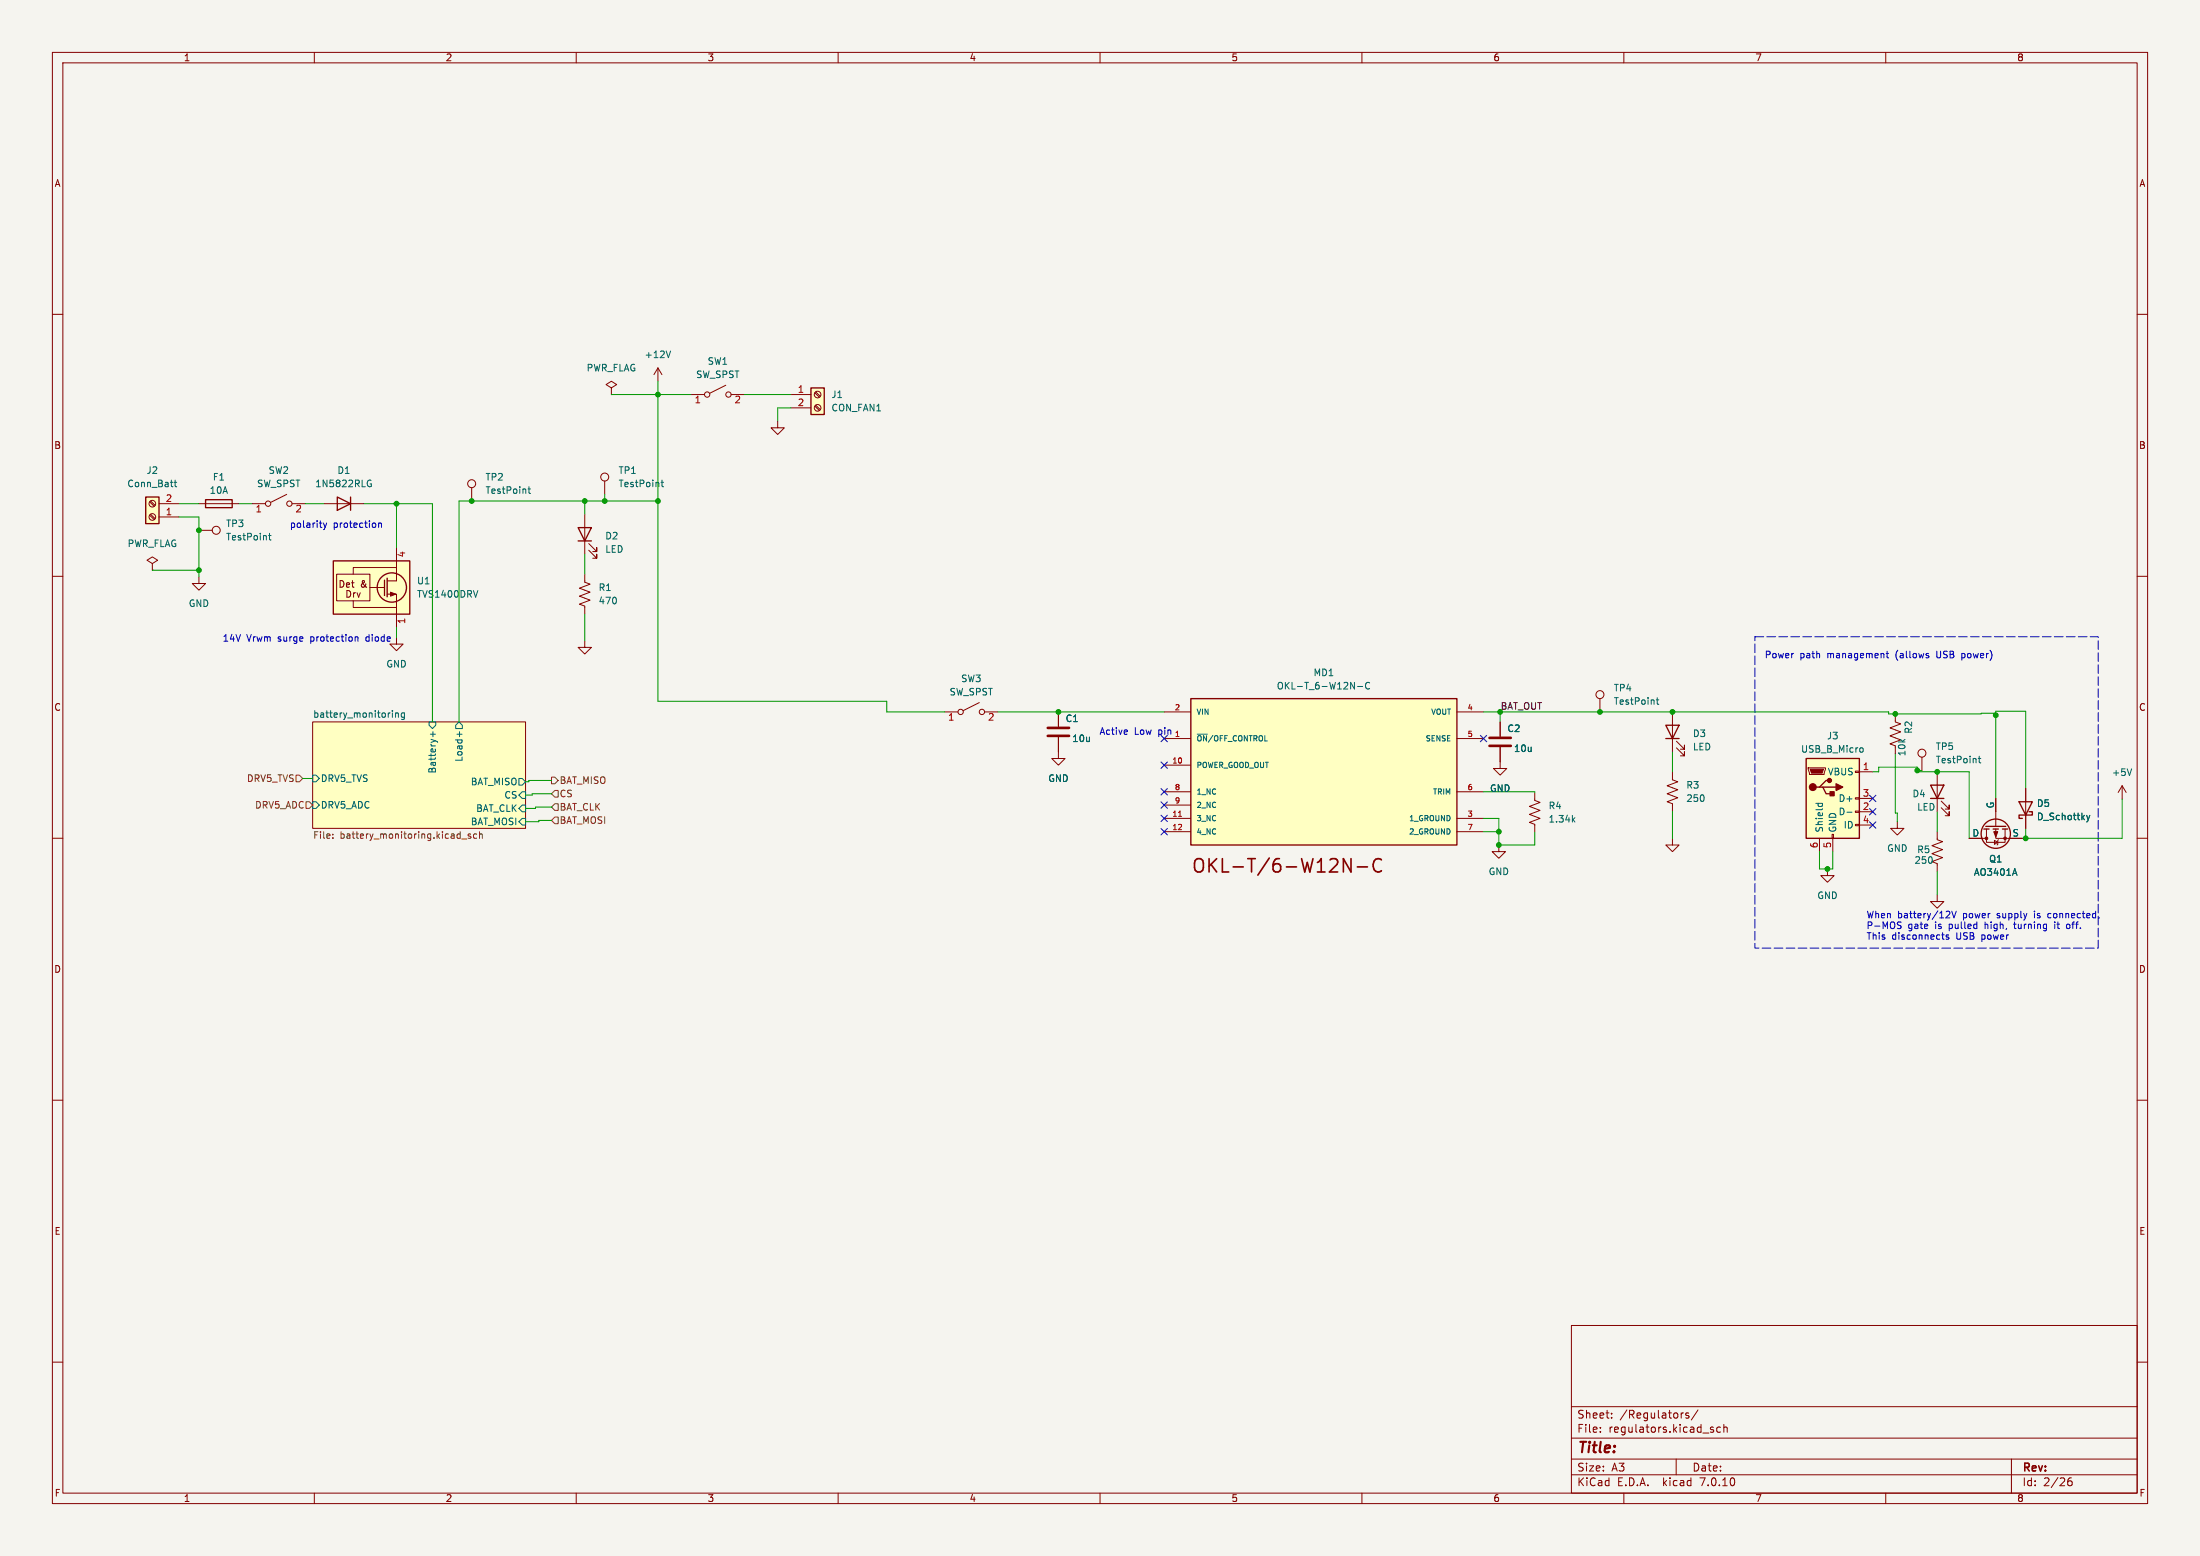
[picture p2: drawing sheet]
<svg xmlns="http://www.w3.org/2000/svg" width="420mm" height="297mm" viewBox="0 0 420 297" stroke-linecap="round" stroke-linejoin="round" font-family="sans-serif">
<path d="M0 0h420v297h-420z" fill="#f5f4ef" stroke="#f5f4ef" stroke-width=".19"/>
<g fill="none" stroke="#840000" stroke-width=".19">
<path d="M10 10h400v277h-400zM12 12h396v273h-396zM60 10v2M110 10v2M160 10v2M210 10v2M260 10v2M310 10v2M360 10v2M10 60h2M408 60h2M116.7 74l1-.6-1-.6-1 .6 1 .6v1.3"/>
<path d="M116.7 75.3h.1M125.6 70.2l-.8 1.3M125.6 70.2v2.6M125.6 70.2l.8 1.3M132 75.3h2.5M138.6 73.5l-3.1 1.6M139.6 75.3h2.5M151 75.3h3.8M151 77.9h3.8M155.5 77.5l.9 .9M155.5 75l.9 .8M155.7 77.3l.9 .9"/>
<path d="M155.7 74.8l.9 .8M28.6 95.8l.8 .8M28.6 98.3l.8 .9M28.8 95.6l.8 .9M28.8 98.2l.8 .8M30.4 98.7h3.8M30.4 96.1h3.8M38 96.1h7.6M48.1 96.1h2.6M54.7 94.4l-3 1.5M55.8 96.1h2.5M61.8 96.1h7.7"/>
<path d="M90 93.1v2.5M111.6 98.2v7.6M115.4 91.8v2.6M148.5 80.4v1.3h1.2l-1.2 1.2-1.3-1.2h1.3M10 110h2M29.1 107.6l1-.7-1-.6-1 .6 1 .7v1.2M29.1 108.8h.1M38 110.1v1.3h1.2l-1.2 1.2-1.3-1.2h1.3M38 101.2h2.5M64.3 109.6h6.3v5.1h-6.3zM67.4 114.7v1.3h8.3M70.6 112.1h2.8"/>
<path d="M73.9 113.4h1.8v6.4M75.7 108.3h-8.3v1.3M75.7 104.5v6.4h-1.8M111.6 109.6v1.5l1 .4-2 .8 2 .7-2 .8 2 .8-2 .7 1 .4v1.5M112.4 105l1.5 1.6v-.8v.8h-.7M112.4 103.8l1.5 1.5v-.8v.8h-.7M408 110h2M59.7 137.8h40.6v20.3h-40.6zM75.7 121.7v1.2h1.3l-1.3 1.3-1.3-1.3h1.3M111.6 122.3v1.3h1.3l-1.3 1.2-1.2-1.2h1.2M180.3 135.9h2.6M186.9 134.1l-3 1.5"/>
<path d="M188 135.9h2.5M202.1 135.9v2.8M222.2 135.9h5.1M278.1 135.9h5.1M286.4 137.8v2.8M305.4 133.4v2.5M319.3 135.9v7.6M361.8 136.3v1.5l1 .4-2 .7 2 .8-2 .8 2 .7-2 .8 1 .4v1.5M10 160h2M202.1 140.7v4.1h1.2l-1.2 1.3-1.3-1.3h1.3M222.2 141h5.1M222.2 146.1h5.1"/>
<path d="M222.2 156.2h5.1M222.2 158.8h5.1M222.2 151.1h5.1M222.2 153.7h5.1M278.1 141h5.1M278.1 156.2h5.1M278.1 158.8h5.1M278.1 151.1h5.1M286.4 142.6v4.1h1.3l-1.3 1.3-1.3-1.3h1.3M293 151.3v1.5l1 .4-2 .7 2 .8-2 .7 2 .8-2 .8 1 .4v1.5M319.3 147.3v1.5l1 .4-2 .8 2 .7-2 .8 2 .8-2 .7 1 .4v1.5M320 142.7l1.6 1.6v-.8v.8h-.8"/>
<path d="M320 141.5l1.6 1.5v-.8v.8h-.8M345.2 146.6h3.3v.2l-.3 1h-2.8zM349.8 159.3h.2v.7h-.2zM354.2 157.4h.8v.2h-.8zM354.2 154.8h.8v.3h-.8zM354.2 152.3h.8v.2h-.8zM354.2 147.2h.8v.2h-.8zM355 147.3h2.5M355 154.9h2.5M355 152.4h2.5M355 157.5h2.5M362.2 156.8v1.3h1.3l-1.3 1.3-1.3-1.3h1.3"/>
<path d="M366.9 144.5v2.6M369.8 158.8v1.5l1 .4-2 .7 2 .8-2 .7 2 .8-2 .8 1 .3v1.6M369.8 147.3v7.6M370.6 154.2l1.5 1.5v-.8v.8h-.8M370.6 152.9l1.5 1.5v-.7v.7h-.8M379.2 158.2v2.6h3.6v-2.6M381 158.2v1.8h5.1M381 152.4v5.3M386.7 150.5v7.6M405.1 150l-.7 1.3M405.1 150v2.5M405.1 150l.8 1.3"/>
<path d="M408 160h2M286.1 161.3v1.3h1.3l-1.3 1.2-1.2-1.2h1.2M319.3 160v1.3h1.2l-1.2 1.3-1.3-1.3h1.3M347.3 160v2.6M348.9 165.9v1.2h1.2l-1.2 1.3-1.3-1.3h1.3M349.9 160v2.6M369.8 170.8v1.3h1.3l-1.3 1.3-1.2-1.3h1.2M375.9 160h3.3M380.7 160.4l.7 .4-.7 .4zM381.5 160.3l-.2 1M10 210h2M408 210h2"/>
<path d="M10 260h2M300 253h108v32h-108zM408 260h2M300 278.5h108M300 274.5h108M300 268.5h108M305.5 273.2v.2M305.5 272.5v.1M307.7 270.5v.2M307.7 269.8v.1M320 278.5v3M321.2 269.7h.2"/>
<path d="M322.4 269.8l-.4-.1-.2 .2 .1 .2 .5 .2v.3h-.6M324.2 269.1l-1.3 1.9M326.7 272.9l.4 .1 .1 .2-.3 .2h-.2M326.7 272.4l.4 .1M328.4 272.5l-.4-.1-.3 .3 .2 .6h.5M329.1 272.5l.2-.1 .4 .1v.9M329.1 271.9v1.5M384 278.5v6.5M60 285v2M110 285v2M160 285v2M210 285v2"/>
<path d="M260 285v2M300 281.5h108M310 285v2M360 285v2M394.7 282.9l.3-.2h.4l.2 .2v.4l-.3 .3h-.3l-.3-.3M395.4 282.1a.6 .6 0 0 0-.7 .6"/>
<circle cx="135" cy="75.3" r=".51"/>
<circle cx="139.1" cy="75.3" r=".51"/>
<circle cx="156.1" cy="77.9" r=".63"/>
<circle cx="156.1" cy="75.3" r=".63"/>
<circle cx="29.1" cy="98.7" r=".63"/>
<circle cx="29.1" cy="96.1" r=".63"/>
<circle cx="51.2" cy="96.1" r=".51"/>
<circle cx="55.2" cy="96.1" r=".51"/>
<circle cx="90" cy="92.3" r=".76"/>
<circle cx="115.4" cy="91.1" r=".76"/>
<circle cx="41.3" cy="101.2" r=".76"/>
<circle cx="183.4" cy="135.9" r=".51"/>
<circle cx="187.5" cy="135.9" r=".51"/>
<circle cx="305.4" cy="132.6" r=".76"/>
<circle cx="366.9" cy="143.8" r=".76"/>
</g>
<g fill="#ffffc2" stroke="#ffffc2" stroke-width=".19">
<path d="M59.7 137.8h40.6v20.3h-40.6z"/>
<path d="M63.6 107.1h14.6v10.1h-14.6z"/>
<path d="M27.8 94.9h2.6v5h-2.6z"/>
<path d="M154.8 74h2.6v5.1h-2.6z"/>
<path d="M227.3 133.4h50.8v27.9h-50.8z"/>
<path d="M344.8 144.8h10.2v15.2h-10.2z"/>
</g>
<g fill="none" stroke="#006464" stroke-width=".19">
<path d="M128 67l-.4 1.3M33.3 92.1h.4M33.4 91.6v1.1l.3 .2M70.3 91.7h.5M70.6 92.4h.3v.4h-.6M100.8 93.3h.5M101 92.9v1.1l.3 .2M126.2 92.1h.5M126.4 91.6v1.1l.3 .2M51.3 102.2h.5M51.4 101.8v1.1l.4 .2M91.2 112.7l-.4 1.3"/>
<path d="M74.9 135.6v.2M74.9 136.1v.8M75.5 136.1v.8M75.5 136.2l.2-.1h.3l.1 .8M77.2 136.1h-.4l-.2 .2 .1 .6h.5M77.2 136.1v1l-.2 .2h-.3M81.9 137.8h1.3v.6l-.7 .7-.6-.7zM82.6 139.7v.9M87.6 137.8l.7 .6v.7h-1.3v-.7zM87.7 139.7v.9M259.2 131h.9M261.5 130.4a.6 .6 0 0 0-.9 .4 .6 .6 0 0 0 .6 .7l.3-.1"/>
<path d="M316.2 133.6h.5M316.4 133.2v1.1l.3 .1M59.7 148h.6l.7 .6-.7 .6h-.6zM59.7 153h.6l.7 .7-.7 .6h-.6zM82.2 140.1h.9M99.1 154.3l.6-.6h.6v1.2h-.6zM99.1 148.6h.6l.6 .6-.6 .7h-.6zM99.7 151.1h.6v1.3h-.6l-.6-.6zM99.7 156.2h.6v1.3h-.6l-.6-.7zM228.5 140.1h2M300.3 156.4l.4 .5M300.7 156.1l-.5 .5"/>
<path d="M346.7 153.3h1.2M347.1 153.3v.4M347.9 153.3v.4M352.6 155h.9M355.3 142.7l.3 .1 .1 .2-.1 .5-.3 .1M377.7 144.8h.4M377.8 144.3v1.1l.3 .2M398.4 155.6l.3 .9M398.7 156.5l-.3 .4M399 155.6l-.3 .9M406.9 146.8l-.4 1.2M384.6 165.8l.5 1.3"/>
</g>
<g fill="none" stroke="#725600" stroke-width=".19">
<path d="M56.5 148h.6l.7 .6-.7 .6h-.6zM58.4 153h.7l.6 .7-.6 .6h-.7zM63.5 159.9v.1M63.5 159.2v.2M89.8 159.2h-.3l-.1 .2v.1l.4 .2v.3h-.4M91 159.2h-.4l-.2 .2 .1 .6h.5M91.5 159.3l.2-.1h.3l.1 .8M91.5 158.8v1.2M105.3 148.3h.6l.7 .7-.7 .6h-.6zM105.9 150.9h.7v1.2h-.7l-.6-.6zM105.9 153.4h.7v1.3h-.7l-.6-.6zM105.9 156h.7v1.2h-.7l-.6-.6z"/>
<path d="M88.2 160.1h.9"/>
</g>
<g fill="none" stroke="#840000" stroke-width=".25">
<path d="M154.8 74h2.6v5.1h-2.6zM27.8 94.9h2.6v5h-2.6zM39.2 95.4h5.1v1.5h-5.1zM64.4 94.9l2.5 1.2-2.5 1.3zM66.9 94.9v2.5M63.6 107.1h14.6v10.1h-14.6zM73.4 110.7v3M73.9 110.4v3.5M110.4 100.7h2.5l-1.3 2.6zM110.4 103.3h2.5M227.3 133.4h50.8v27.9h-50.8zM318 138.4h2.5l-1.2 2.6z"/>
<path d="M318 141h2.5M344.8 144.8h10.2v15.2h-10.2zM347.3 150.2h.7l.6 1.3h1.3M348 150.2h2.5M349.2 149h-.6l-1.3 1.2h-.6M368.6 149.9h2.5l-1.3 2.5zM368.6 152.4h2.5M378.7 158.2h1M379.1 157.7h3.8M380.5 158.2h1M382.3 158.2h1M385.4 153h2.6l-1.3 2.6z"/>
<path d="M387.3 154.9h.7v.7h-2.6v.6h.7"/>
<circle cx="74.8" cy="112.1" r="2.79"/>
<circle cx="381" cy="159.1" r="2.79"/>
</g>
<g fill="#840000" stroke="#840000" stroke-width=".19">
<path d="M74.5 113l1.1 .4-1.1 .4z"/>
<path d="M380.6 158.8h.8l-.4 1z"/>
<path d="M345.6 146.8h2.5l-.2 .8h-2.1z"/>
<circle cx="382.8" cy="160" r=".25"/>
<circle cx="379.2" cy="160" r=".25"/>
</g>
<path d="M200 138.9h4.1M200 140.5h4.1M284.4 142.4h4M284.4 140.8h4" fill="none" stroke="#840000" stroke-width=".51"/>
<path d="M256.5 163.9l1.4 2.5v-2.5M259.1 165.5h2M263.7 164.1a.95 .95 0 0 0-1.1-.1 .95 .95 0 0 0-.5 1 1.08 1.08 0 0 0 .3 1.1 1.08 1.08 0 0 0 1.2 .2l.1-.1" fill="none" stroke="#840000" stroke-width=".32"/>
<path d="M225 155.8h.6" fill="none" stroke="#a90000" stroke-width=".19"/>
<g fill="#840000" stroke="#840000" stroke-width=".25">
<path d="M350.5 149.6l1.3 .6-1.3 .7z"/>
<path d="M349.4 151.1h.7v.8h-.7z"/>
<circle cx="346.1" cy="150.2" r=".63"/>
<circle cx="349.3" cy="149" r=".38"/>
</g>
<g fill="none" stroke="#0000c2" stroke-width=".19">
<path d="M61.8 99.8l.3 .9M62.4 99.8l-.3 .9M72.3 99.8v.9M72.3 100l.2-.2 .3 .1v.8M62.1 100.7l-.3 .4M67.8 121.7l.2-.2 .3 .1v.8M215.2 139.4v.2l-.6 .2M360.1 124.7h.5M360.2 124.3v1.1l.4 .2M368.2 125.2v.3M374.5 124.7v1.3M374.5 125.5l.1 .1"/>
<path d="M374.6 124.7l-.1 .1M362.4 176.6l.4 .1 .1 .3-.2 .2h-.3M370.7 178.4h.5M371 179.3h.2M371.7 173.9l.4 .1 .1 .3-.7 .9h.7M372 178.5l-.3-.1-.2 .2 .1 .2 .4 .1v.3h-.5M372.6 173.9l.4 1.3 .4-1.3M384.4 176.4h.5M384.6 176v1.2M391.2 174.4l-.3 .2v.4l.3 .2M392.3 176.4v.8M394.5 177l.2 .2h.3"/>
<path d="M395 176.5l-.3-.1-.2 .2M400.7 175.1v.2"/>
</g>
<path d="M335 121.5h65.6v59.5h-65.6v-59.5" fill="none" stroke="#0000c2" stroke-width=".19" stroke-dasharray="1.7 .6"/>
<g fill="none" stroke="#009600" stroke-width=".19">
<path d="M116.7 75.3h15.3M125.6 72.8v61.1h43.7v2h11M142.1 75.3h8.9M151 77.9h-2.5v2.5M34.2 96.1h3.8M34.2 98.7h3.8v11.4M45.6 96.1h2.5M58.3 96.1h3.5M69.5 96.1h13v41.7M75.7 96.1v8.4M111.6 95.6v2.6M115.4 94.4v1.2"/>
<path d="M125.6 95.6h-38v42.2M29.1 108.8h8.9M75.7 119.8v1.9M111.6 105.8v3.8M111.6 117.2v5.1M190.5 135.9h31.7M283.2 135.9h77.4v.4h17.6v-.2h2.5v.4h.3M286.4 135.9v1.9M57.8 148.6h1.9M105.3 151.5h-3.7v.3h-1.3M105.3 154.1h-3.1v.2h-1.9M105.3 156.6h-2.4v.2h-2.6"/>
<path d="M105.3 149h-4.3v.2h-.7M283.2 151.1h9.8v.2M283.2 156.2h2.9v5.1h6.9v-2.4M283.2 158.8h2.9M319.3 143.5v3.8M319.3 154.9v5.1M357.5 147.3h1.1v-.9h7.4v.9h9.9v12.7M361.8 143.9v11.3h.4v1.6M366 147.1h.9M369.8 154.9v3.9M386.7 150.5v-14.7h-5.7v16.6M386.7 158.1v1.9"/>
<path d="M405.1 152.5v7.5h-19M347.3 162.6v3.3h2.6v-3.3M369.8 166.4v4.4"/>
</g>
<g fill="none" stroke="#000084" stroke-width=".19">
<path d="M221.6 158.1l1.3 1.3M221.6 155.6l1.3 1.2M221.6 153.1l1.3 1.2M221.6 140.4l1.3 1.2M221.6 145.4l1.3 1.3M221.6 150.5l1.3 1.2M222.9 158.1l-1.3 1.3M222.9 155.6l-1.3 1.2M222.9 153.1l-1.3 1.2M222.9 140.4l-1.3 1.2M222.9 145.4l-1.3 1.3M222.9 150.5l-1.3 1.2"/>
<path d="M282.6 140.4l1.2 1.2M283.8 140.4l-1.2 1.2M356.9 151.8l1.2 1.2M356.9 156.9l1.2 1.2M356.9 154.3l1.2 1.2M358.1 151.8l-1.2 1.2M358.1 156.9l-1.2 1.2M358.1 154.3l-1.2 1.2"/>
</g>
<g fill="#009600" stroke="#009600" stroke-width=".19">
<circle cx="202.1" cy="135.9" r=".46"/>
<circle cx="125.6" cy="95.6" r=".46"/>
<circle cx="115.4" cy="95.6" r=".46"/>
<circle cx="125.6" cy="75.3" r=".46"/>
<circle cx="286.1" cy="161.3" r=".46"/>
<circle cx="286.1" cy="158.8" r=".46"/>
<circle cx="305.4" cy="135.9" r=".46"/>
<circle cx="319.3" cy="135.9" r=".46"/>
<circle cx="38" cy="108.8" r=".46"/>
<circle cx="75.7" cy="96.1" r=".46"/>
<circle cx="38" cy="101.2" r=".46"/>
<circle cx="366" cy="147.1" r=".46"/>
<circle cx="369.8" cy="147.3" r=".46"/>
<circle cx="381" cy="136.5" r=".46"/>
<circle cx="386.7" cy="160" r=".46"/>
<circle cx="361.8" cy="136.3" r=".46"/>
<circle cx="348.9" cy="165.9" r=".46"/>
<circle cx="90" cy="95.6" r=".46"/>
<circle cx="111.6" cy="95.6" r=".46"/>
</g>
<text font-size="3.5" fill="#840000" x="227.3" y="167">OKL-T/6-W12N-C</text>
<text font-size="2.8" fill="#840000" x="301" y="277.9">Title:</text>
<g font-size="2.1" fill="#840000">
<text x="301" y="273.7">File:</text>
<text x="301" y="271">Sheet:</text>
<text x="307.1" y="273.7">regulators.kicad_sch</text>
<text x="309.2" y="271">/Regulators/</text>
<text x="301" y="281.1">Size:</text>
<text x="307.6" y="281.1">A3</text>
<text x="323" y="281.1">Date:</text>
<text x="386" y="281.3">Rev:</text>
<text x="301" y="283.9">KiCad</text>
<text x="308.7" y="283.9">E.D.A.</text>
<text x="317.6" y="283.9">kicad</text>
<text x="324.8" y="283.9">7.0.10</text>
<text x="386" y="283.9">Id:</text>
<text x="390.1" y="283.9">2/26</text>
</g>
<g font-size="1.8" fill="#840000">
<text x="35" y="11.9">1</text>
<text x="85" y="11.9">2</text>
<text x="135" y="11.9">3</text>
<text x="185" y="11.9">4</text>
<text x="235" y="11.9">5</text>
<text x="285" y="11.9">6</text>
<text x="335" y="11.9">7</text>
<text x="385" y="11.9">8</text>
<text x="10.3" y="35.9">A</text>
<text x="408.3" y="35.9">A</text>
<text x="10.3" y="85.9">B</text>
<text x="408.2" y="85.9">B</text>
<text x="64.5" y="112.4">Det</text>
<text x="68.8" y="112.4">&amp;</text>
<text x="65.8" y="114.3">Drv</text>
<text x="10.3" y="135.9">C</text>
<text x="408.2" y="135.9">C</text>
<text x="10.3" y="185.9">D</text>
<text x="408.2" y="185.9">D</text>
<text x="10.3" y="235.9">E</text>
<text x="408.3" y="235.9">E</text>
<text x="10.3" y="285.9">F</text>
<text x="35" y="286.9">1</text>
<text x="85" y="286.9">2</text>
<text x="135" y="286.9">3</text>
<text x="185" y="286.9">4</text>
<text x="235" y="286.9">5</text>
<text x="285" y="286.9">6</text>
<text x="335" y="286.9">7</text>
<text x="385" y="286.9">8</text>
<text x="408.3" y="285.9">F</text>
</g>
<g font-size="1.8" fill="#006464">
<text x="111.9" y="71.1">PWR_FLAG</text>
<text x="123" y="68.6">+12V</text>
<text x="135" y="69.8">SW1</text>
<text x="132.8" y="72.4">SW_SPST</text>
<text x="158.6" y="76.2">J1</text>
<text x="158.6" y="78.7">CON_FAN1</text>
<text x="24.2" y="93.2">Conn_Batt</text>
<text x="27.9" y="90.7">J2</text>
<text x="39.9" y="94.5">10A</text>
<text x="40.5" y="91.9">F1</text>
<text x="49" y="93.2">SW_SPST</text>
<text x="51.2" y="90.7">SW2</text>
<text x="60.1" y="93.2">1N5822RLG</text>
<text x="64.3" y="90.7">D1</text>
<text x="92.6" y="91.9">TP2</text>
<text x="92.6" y="94.5">TestPoint</text>
<text x="118" y="90.7">TP1</text>
<text x="118" y="93.2">TestPoint</text>
<text x="43.1" y="100.8">TP3</text>
<text x="24.3" y="104.6">PWR_FLAG</text>
<text x="43.1" y="103.4">TestPoint</text>
<text x="115.5" y="103.2">D2</text>
<text x="115.5" y="105.7">LED</text>
<text x="79.5" y="111.7">U1</text>
<text x="114.2" y="113">R1</text>
<text x="35.9" y="116.1">GND</text>
<text x="79.5" y="114.3">TVS1400DRV</text>
<text x="114.2" y="115.5">470</text>
<text x="73.7" y="127.6">GND</text>
<text x="183.4" y="130.4">SW3</text>
<text x="243.6" y="131.8">OKL-T_6-W12N-C</text>
<text x="250.7" y="129.3">MD1</text>
<text x="59.7" y="137.1">battery_monitoring</text>
<text x="181.2" y="132.9">SW_SPST</text>
<text x="308" y="132.2">TP4</text>
<text x="308" y="134.7">TestPoint</text>
<text x="203.3" y="138">C1</text>
<text x="204.6" y="141.8">10u</text>
<text x="287.7" y="139.9">C2</text>
<text x="288.9" y="143.7">10u</text>
<text x="323.1" y="140.9">D3</text>
<text x="323.1" y="143.4">LED</text>
<text x="343.7" y="143.9">USB_B_Micro</text>
<text x="348.7" y="141.3">J3</text>
<text x="365.2" y="140.2" transform="rotate(-90 365.2 140.2)">R2</text>
<text x="369.5" y="143.4">TP5</text>
<text x="61.2" y="149.5">DRV5_TVS</text>
<text x="83.4" y="147.7" transform="rotate(-90 83.4 147.7)">Battery+</text>
<text x="88.5" y="145.5" transform="rotate(-90 88.5 145.5)">Load+</text>
<text x="200" y="149.5">GND</text>
<text x="348.8" y="148.2">VBUS</text>
<text x="364" y="144.4" transform="rotate(-90 364 144.4)">10k</text>
<text x="369.5" y="145.9">TestPoint</text>
<text x="403.1" y="148.3">+5V</text>
<text x="61.2" y="154.5">DRV5_ADC</text>
<text x="89.8" y="150.1">BAT_MISO</text>
<text x="90.8" y="155.2">BAT_CLK</text>
<text x="96.2" y="152.6">CS</text>
<text x="284.3" y="151.4">GND</text>
<text x="295.5" y="154.7">R4</text>
<text x="321.8" y="150.7">R3</text>
<text x="321.8" y="153.3">250</text>
<text x="350.9" y="155.8">D-</text>
<text x="350.9" y="153.3">D+</text>
<text x="365" y="152.4">D4</text>
<text x="365.9" y="154.9">LED</text>
<text x="380.7" y="154.4" transform="rotate(-90 380.7 154.4)">G</text>
<text x="388.8" y="154.2">D5</text>
<text x="89.8" y="157.7">BAT_MOSI</text>
<text x="295.5" y="157.2">1.34k</text>
<text x="348.2" y="159" transform="rotate(-90 348.2 159)">Shield</text>
<text x="350.7" y="159" transform="rotate(-90 350.7 159)">GND</text>
<text x="351.9" y="158.3">ID</text>
<text x="376.5" y="159.8">D</text>
<text x="384.1" y="159.8">S</text>
<text x="388.8" y="156.8">D_Schottky</text>
<text x="284.1" y="167.2">GND</text>
<text x="360.2" y="162.8">GND</text>
<text x="365.4" y="165.1">250</text>
<text x="365.9" y="163">R5</text>
<text x="376.7" y="167.4">AO3401A</text>
<text x="379.6" y="164.8">Q1</text>
<text x="346.8" y="171.8">GND</text>
</g>
<g font-size="1.8" fill="#a90000">
<text x="132.5" y="77.3">1</text>
<text x="140.1" y="77.3">2</text>
<text x="152.2" y="75.1">1</text>
<text x="152.2" y="77.6">2</text>
<text x="31.6" y="95.9">2</text>
<text x="31.6" y="98.4">1</text>
<text x="48.7" y="98.1">1</text>
<text x="56.3" y="98.1">2</text>
<text x="77.7" y="106.5" transform="rotate(-90 77.7 106.5)">4</text>
<text x="77.7" y="119.2" transform="rotate(-90 77.7 119.2)">1</text>
<text x="180.9" y="137.9">1</text>
<text x="188.5" y="137.9">2</text>
<text x="355.5" y="147.1">1</text>
<text x="355.5" y="154.7">2</text>
<text x="355.5" y="152.1">3</text>
<text x="347.1" y="162" transform="rotate(-90 347.1 162)">6</text>
<text x="349.6" y="162" transform="rotate(-90 349.6 162)">5</text>
<text x="355.5" y="157.2">4</text>
</g>
<g font-size="1.8" fill="#0000c2">
<text x="55.2" y="100.8">polarity</text>
<text x="63.6" y="100.8">protection</text>
<text x="42.4" y="122.6">14V</text>
<text x="47.1" y="122.6">Vrwm</text>
<text x="53.2" y="122.6">surge</text>
<text x="59.5" y="122.6">protection</text>
<text x="70.3" y="122.6">diode</text>
<text x="336.8" y="125.7">Power</text>
<text x="343.6" y="125.7">path</text>
<text x="348.9" y="125.7">management</text>
<text x="362.1" y="125.7">(allows</text>
<text x="370.2" y="125.7">USB</text>
<text x="375.1" y="125.7">power)</text>
<text x="209.8" y="140.3">Active</text>
<text x="216.5" y="140.3">Low</text>
<text x="221.2" y="140.3">pin</text>
<text x="356.2" y="175.4">When</text>
<text x="356.2" y="177.4">P-MOS</text>
<text x="356.2" y="179.5">This</text>
<text x="361.2" y="179.5">disconnects</text>
<text x="362.2" y="175.4">battery/12V</text>
<text x="364.2" y="177.4">gate</text>
<text x="369.5" y="177.4">is</text>
<text x="372.3" y="177.4">pulled</text>
<text x="373.6" y="179.5">USB</text>
<text x="374.8" y="175.4">power</text>
<text x="378.6" y="179.5">power</text>
<text x="379.4" y="177.4">high,</text>
<text x="381.5" y="175.4">supply</text>
<text x="385.2" y="177.4">turning</text>
<text x="388.8" y="175.4">is</text>
<text x="391.6" y="175.4">connected,</text>
<text x="393.1" y="177.4">it</text>
<text x="395.6" y="177.4">off.</text>
</g>
<text font-size="1.8" fill="#009600" x="286.4" y="135.5">BAT_OUT</text>
<g font-size="1.8" fill="#725600">
<text x="47" y="149.5">DRV5_TVS</text>
<text x="106.7" y="149.8">BAT_MISO</text>
<text x="48.6" y="154.5">DRV5_ADC</text>
<text x="106.7" y="152.4">CS</text>
<text x="106.7" y="154.9">BAT_CLK</text>
<text x="59.7" y="160.4">File:</text>
<text x="64.9" y="160.4">battery_monitoring.kicad_sch</text>
<text x="106.7" y="157.5">BAT_MOSI</text>
</g>
<g font-size="1.4" fill="#a90000">
<text x="224.2" y="135.6">2</text>
<text x="280.1" y="135.6">4</text>
<text x="224.2" y="140.7">1</text>
<text x="280.1" y="140.7">5</text>
<text x="223.7" y="145.8">10</text>
<text x="223.7" y="156">11</text>
<text x="224.2" y="150.9">8</text>
<text x="224.2" y="153.4">9</text>
<text x="280.1" y="156">3</text>
<text x="280.1" y="150.9">6</text>
<text x="223.7" y="158.5">12</text>
<text x="280.1" y="158.5">7</text>
</g>
<g font-size="1.4" fill="#006464">
<text x="228.3" y="136.6">VIN</text>
<text x="273.1" y="136.6">VOUT</text>
<text x="228.3" y="141.7">~{ON}/OFF_CONTROL</text>
<text x="272" y="141.7">SENSE</text>
<text x="228.3" y="146.8">POWER_GOOD_OUT</text>
<text x="228.3" y="151.9">1_NC</text>
<text x="228.3" y="154.4">2_NC</text>
<text x="273.4" y="151.9">TRIM</text>
<text x="228.3" y="156.9">3_NC</text>
<text x="228.3" y="159.5">4_NC</text>
<text x="268.9" y="156.9">1_GROUND</text>
<text x="268.9" y="159.5">2_GROUND</text>
</g>
</svg>
